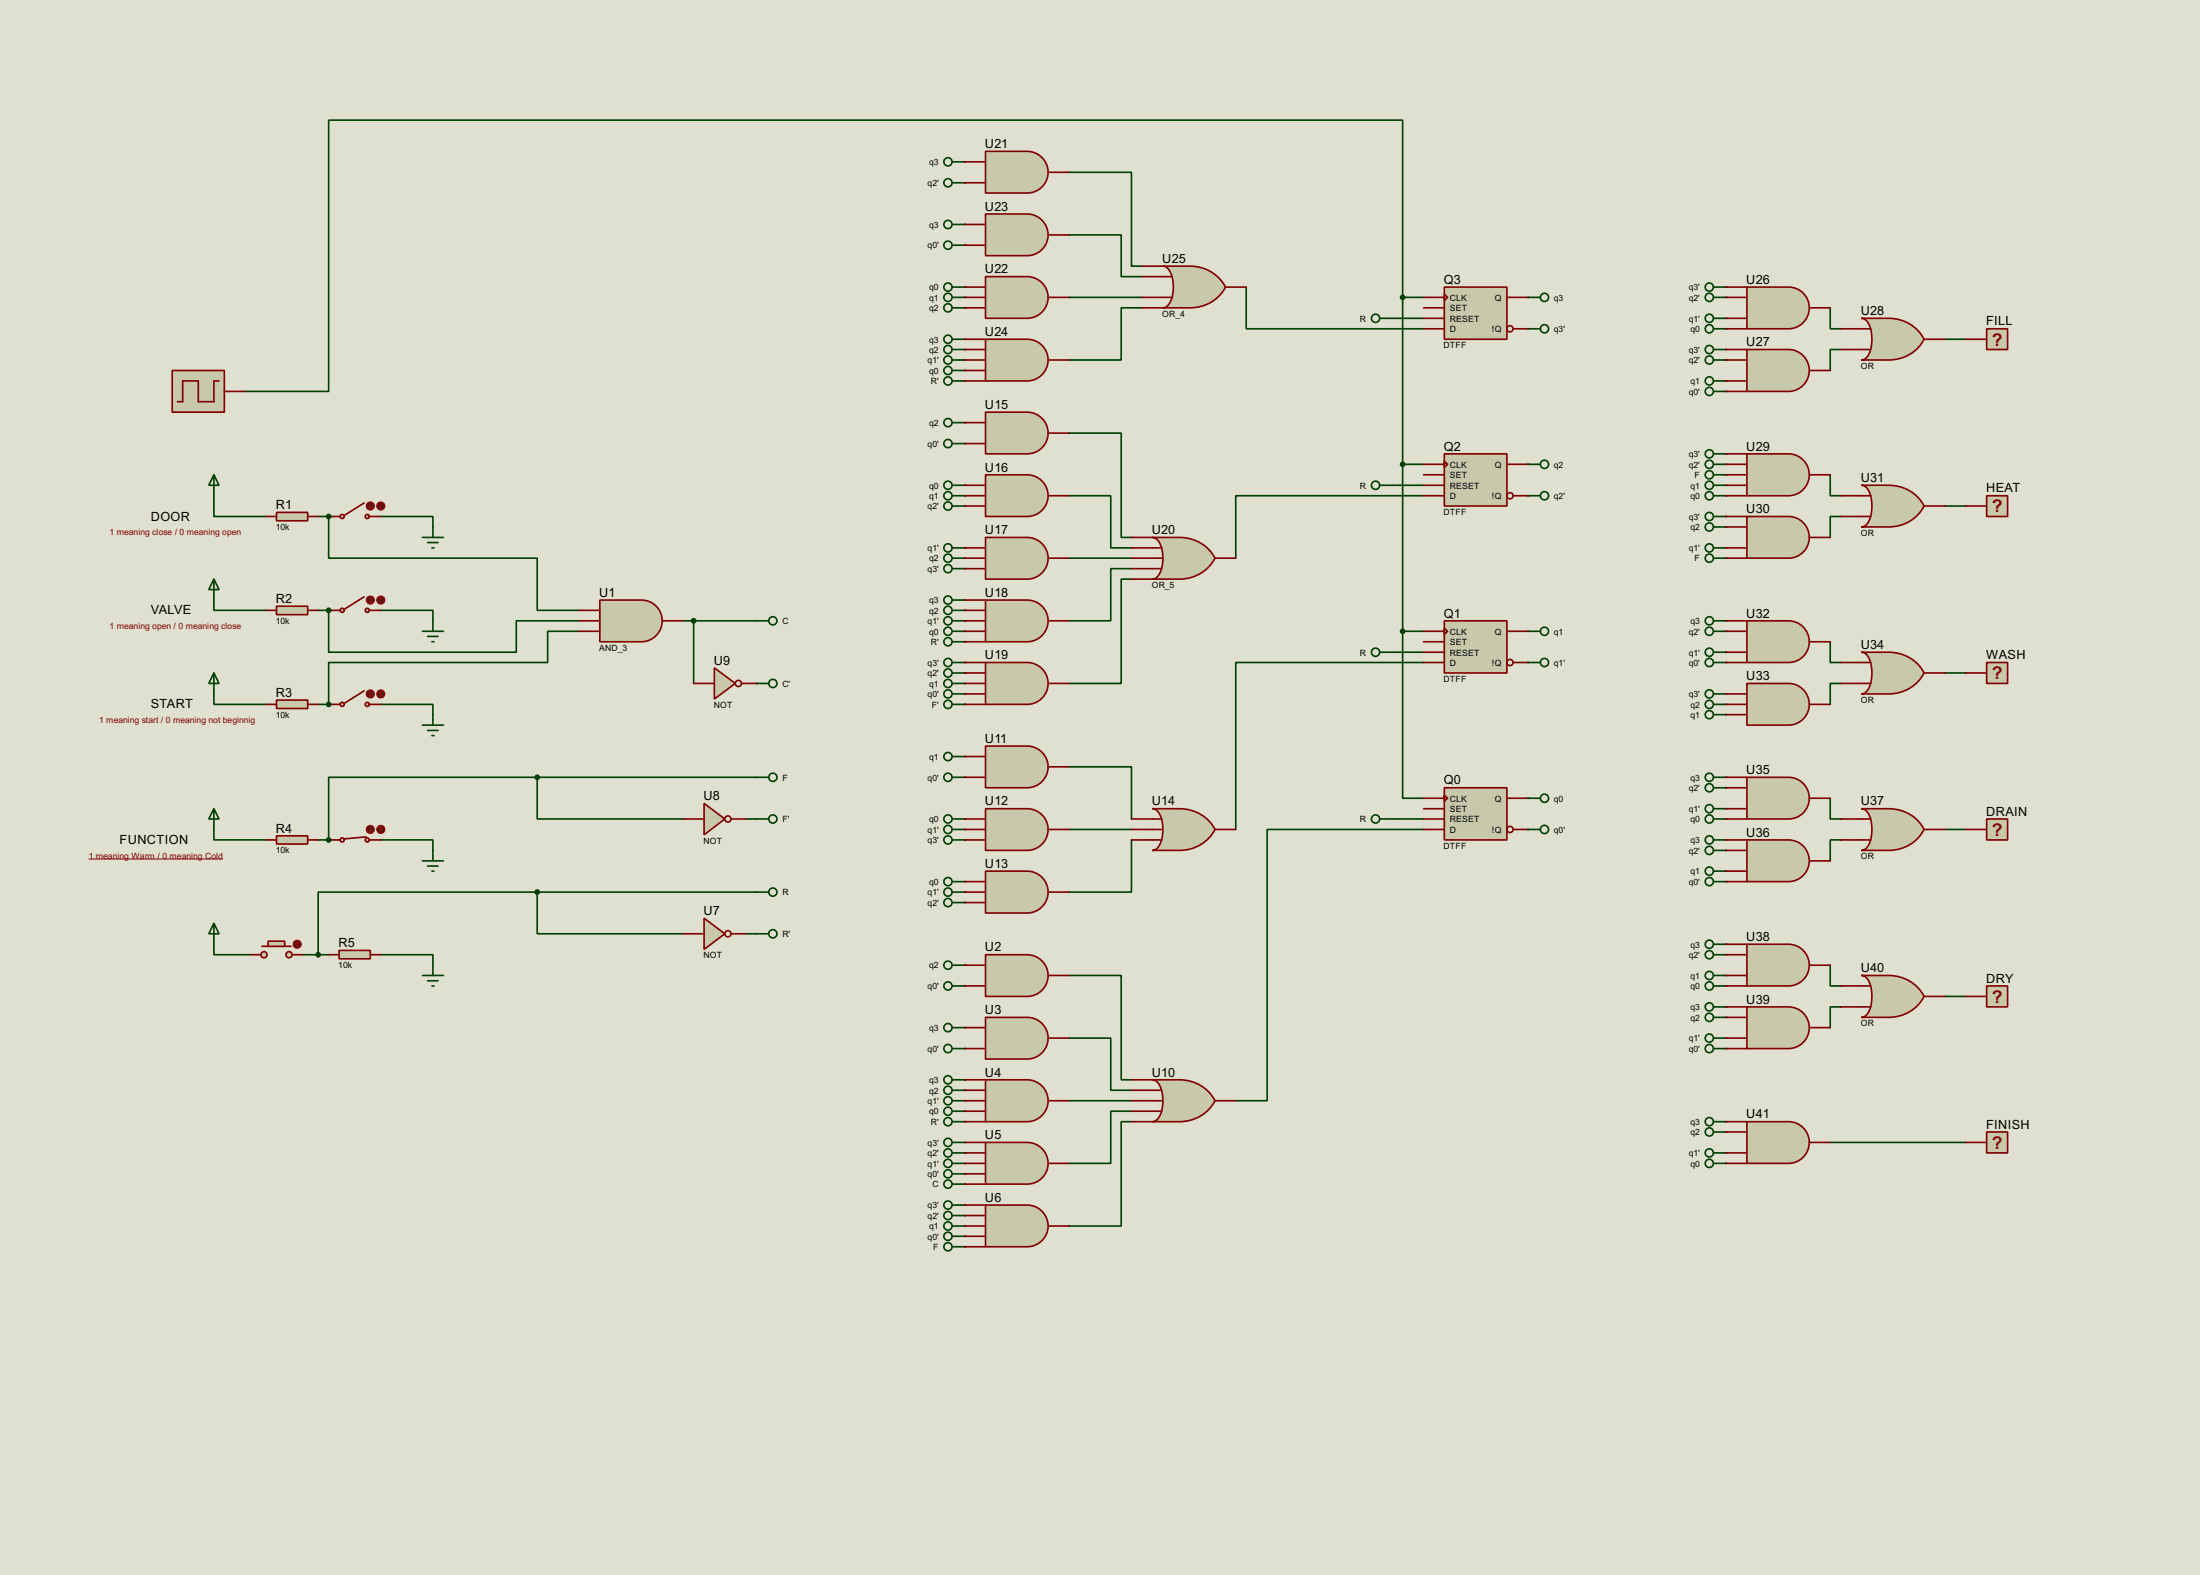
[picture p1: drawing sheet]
<svg xmlns="http://www.w3.org/2000/svg" width="536mm" height="383mm" viewBox="0 0 536 383" stroke-linecap="round" stroke-linejoin="round" font-family="sans-serif">
<path d="M0 0h535.9v383.5h-535.9z" fill="#e0e0d0"/>
<path d="M52.1 120.7v5.1h12.7M92.8 125.8h12.7v2.5M52.1 146.1v2.5h12.7M92.8 148.6h12.7v2.6M52.1 169v2.5h12.7M77.5 171.5h2.6M92.8 171.5h12.7v2.5" fill="none" stroke="#004000" stroke-width=".4"/>
<circle cx="80.1" cy="171.5" r=".2" fill="#004000"/>
<path d="M77.5 148.6h2.6" fill="none" stroke="#004000" stroke-width=".4"/>
<circle cx="80.1" cy="148.6" r=".2" fill="#004000"/>
<path d="M77.5 125.8h2.6" fill="none" stroke="#004000" stroke-width=".4"/>
<circle cx="80.1" cy="125.8" r=".2" fill="#004000"/>
<path d="M80.1 125.8v10.1h50.8v12.7h10.1M80.1 148.6v10.2h45.7v-7.6h15.2M141 153.7h-7.6v7.6h-53.3v10.2M52.1 202v2.5h12.7M77.5 204.5h2.6M92.8 204.5h12.7v2.6" fill="none" stroke="#004000" stroke-width=".4"/>
<g fill="#004000">
<circle cx="80.1" cy="204.5" r=".2"/>
<circle cx="372.2" cy="194.4" r=".2"/>
<circle cx="372.2" cy="202" r=".2"/>
<circle cx="372.2" cy="153.7" r=".2"/>
<circle cx="372.2" cy="161.3" r=".2"/>
<circle cx="372.2" cy="113.1" r=".2"/>
<circle cx="372.2" cy="120.7" r=".2"/>
<circle cx="372.2" cy="72.4" r=".2"/>
<circle cx="372.2" cy="80.1" r=".2"/>
<circle cx="235" cy="235" r=".2"/>
<circle cx="235" cy="240.1" r=".2"/>
<circle cx="235" cy="250.2" r=".2"/>
<circle cx="235" cy="255.3" r=".2"/>
<circle cx="235" cy="278.2" r=".2"/>
<circle cx="235" cy="280.7" r=".2"/>
<circle cx="235" cy="283.3" r=".2"/>
<circle cx="235" cy="285.8" r=".2"/>
<circle cx="235" cy="288.3" r=".2"/>
<circle cx="235" cy="262.9" r=".2"/>
<circle cx="235" cy="265.5" r=".2"/>
<circle cx="235" cy="268" r=".2"/>
<circle cx="235" cy="270.6" r=".2"/>
<circle cx="235" cy="273.1" r=".2"/>
</g>
<path d="M166.4 151.2h17.8M130.9 189.3h-50.8v15.2M130.9 189.3v10.1h35.5M130.9 189.3h53.3M184.2 217.2h-53.3v10.2h35.5M181.7 227.4h2.5" fill="none" stroke="#004000" stroke-width=".4"/>
<circle cx="184.2" cy="166.4" r=".2" fill="#004000"/>
<path d="M169 151.2v15.2M181.7 199.4h2.5" fill="none" stroke="#004000" stroke-width=".4"/>
<g fill="#004000">
<circle cx="235" cy="293.4" r=".2"/>
<circle cx="235" cy="296" r=".2"/>
<circle cx="235" cy="298.5" r=".2"/>
<circle cx="235" cy="301" r=".2"/>
<circle cx="235" cy="303.6" r=".2"/>
</g>
<path d="M346.8 202h-38.1v66h-7.7M260.4 237.5h12.7v25.4h2.5M260.4 252.8h10.2v12.7h5M260.4 268h15.2M275.6 270.6h-5v12.7h-10.2M275.6 273.1h-2.5v25.4h-12.7" fill="none" stroke="#004000" stroke-width=".4"/>
<g fill="#004000">
<circle cx="235" cy="184.2" r=".2"/>
<circle cx="235" cy="189.3" r=".2"/>
<circle cx="235" cy="199.4" r=".2"/>
<circle cx="235" cy="202" r=".2"/>
<circle cx="235" cy="204.5" r=".2"/>
<circle cx="235" cy="214.7" r=".2"/>
<circle cx="235" cy="217.2" r=".2"/>
<circle cx="235" cy="219.8" r=".2"/>
</g>
<path d="M346.8 161.3h-45.8v40.7M260.4 186.7h15.2v12.7M260.4 202h15.2M275.6 204.5v12.7h-15.2" fill="none" stroke="#004000" stroke-width=".4"/>
<g fill="#004000">
<circle cx="235" cy="102.9" r=".2"/>
<circle cx="235" cy="108" r=".2"/>
<circle cx="235" cy="118.2" r=".2"/>
<circle cx="235" cy="120.7" r=".2"/>
<circle cx="235" cy="123.2" r=".2"/>
<circle cx="235" cy="133.4" r=".2"/>
<circle cx="235" cy="135.9" r=".2"/>
<circle cx="235" cy="138.5" r=".2"/>
<circle cx="235" cy="146.1" r=".2"/>
<circle cx="235" cy="148.6" r=".2"/>
<circle cx="235" cy="151.2" r=".2"/>
<circle cx="235" cy="153.7" r=".2"/>
<circle cx="235" cy="156.3" r=".2"/>
<circle cx="235" cy="161.3" r=".2"/>
<circle cx="235" cy="163.9" r=".2"/>
<circle cx="235" cy="166.4" r=".2"/>
<circle cx="235" cy="169" r=".2"/>
<circle cx="235" cy="171.5" r=".2"/>
</g>
<path d="M260.4 105.5h12.7v25.4h2.5M260.4 120.7h10.2v12.7h5M260.4 135.9h15.2M275.6 138.5h-5v12.7h-10.2M346.8 120.7h-45.8v15.2M275.6 141h-2.5v25.4h-12.7" fill="none" stroke="#004000" stroke-width=".4"/>
<g fill="#004000">
<circle cx="235" cy="39.4" r=".2"/>
<circle cx="235" cy="44.5" r=".2"/>
<circle cx="235" cy="69.9" r=".2"/>
<circle cx="235" cy="72.4" r=".2"/>
<circle cx="235" cy="75" r=".2"/>
<circle cx="235" cy="82.6" r=".2"/>
<circle cx="235" cy="85.1" r=".2"/>
<circle cx="235" cy="87.7" r=".2"/>
<circle cx="235" cy="90.2" r=".2"/>
<circle cx="235" cy="92.8" r=".2"/>
<circle cx="235" cy="54.7" r=".2"/>
<circle cx="235" cy="59.7" r=".2"/>
</g>
<path d="M260.4 42h15.2v22.8h2.6M260.4 57.2h12.7v10.2h5.1M260.4 72.4h17.8M278.2 75h-5.1v12.7h-12.7M303.6 69.9v10.2h43.2" fill="none" stroke="#004000" stroke-width=".4"/>
<g fill="#004000">
<circle cx="420.4" cy="69.9" r=".2"/>
<circle cx="420.4" cy="72.4" r=".2"/>
<circle cx="420.4" cy="77.5" r=".2"/>
<circle cx="420.4" cy="80.1" r=".2"/>
<circle cx="420.4" cy="85.1" r=".2"/>
<circle cx="420.4" cy="87.7" r=".2"/>
<circle cx="420.4" cy="92.8" r=".2"/>
<circle cx="420.4" cy="95.3" r=".2"/>
</g>
<path d="M445.8 75v5.1h2.6M448.4 85.1h-2.6v5.1M473.8 82.6h5" fill="none" stroke="#004000" stroke-width=".4"/>
<g fill="#004000">
<circle cx="420.4" cy="125.8" r=".2"/>
<circle cx="420.4" cy="128.3" r=".2"/>
<circle cx="420.4" cy="133.4" r=".2"/>
<circle cx="420.4" cy="135.9" r=".2"/>
</g>
<path d="M448.4 125.8h-2.6v5.1M473.8 123.2h5" fill="none" stroke="#004000" stroke-width=".4"/>
<g fill="#004000">
<circle cx="420.4" cy="110.5" r=".2"/>
<circle cx="420.4" cy="113.1" r=".2"/>
</g>
<path d="M445.8 115.6v5.1h2.6" fill="none" stroke="#004000" stroke-width=".4"/>
<g fill="#004000">
<circle cx="420.4" cy="115.6" r=".2"/>
<circle cx="420.4" cy="118.2" r=".2"/>
<circle cx="420.4" cy="120.7" r=".2"/>
<circle cx="420.4" cy="151.2" r=".2"/>
<circle cx="420.4" cy="153.7" r=".2"/>
<circle cx="420.4" cy="158.8" r=".2"/>
<circle cx="420.4" cy="161.3" r=".2"/>
</g>
<path d="M445.8 156.3v5h2.6M473.8 163.9h5" fill="none" stroke="#004000" stroke-width=".4"/>
<g fill="#004000">
<circle cx="420.4" cy="169" r=".2"/>
<circle cx="420.4" cy="171.5" r=".2"/>
</g>
<path d="M448.4 166.4h-2.6v5.1" fill="none" stroke="#004000" stroke-width=".4"/>
<g fill="#004000">
<circle cx="420.4" cy="174" r=".2"/>
<circle cx="420.4" cy="189.3" r=".2"/>
<circle cx="420.4" cy="191.8" r=".2"/>
<circle cx="420.4" cy="196.9" r=".2"/>
<circle cx="420.4" cy="199.4" r=".2"/>
<circle cx="420.4" cy="204.5" r=".2"/>
<circle cx="420.4" cy="207.1" r=".2"/>
<circle cx="420.4" cy="212.1" r=".2"/>
<circle cx="420.4" cy="214.7" r=".2"/>
</g>
<path d="M445.8 194.4v5h2.6M448.4 204.5h-2.6v5.1M473.8 202h5" fill="none" stroke="#004000" stroke-width=".4"/>
<g fill="#004000">
<circle cx="420.4" cy="229.9" r=".2"/>
<circle cx="420.4" cy="232.5" r=".2"/>
<circle cx="420.4" cy="237.5" r=".2"/>
<circle cx="420.4" cy="240.1" r=".2"/>
<circle cx="420.4" cy="245.2" r=".2"/>
<circle cx="420.4" cy="247.7" r=".2"/>
<circle cx="420.4" cy="252.8" r=".2"/>
<circle cx="420.4" cy="255.3" r=".2"/>
</g>
<path d="M445.8 235v5.1h2.6M448.4 245.2h-2.6v5M473.8 242.6h5" fill="none" stroke="#004000" stroke-width=".4"/>
<g fill="#004000">
<circle cx="420.4" cy="273.1" r=".2"/>
<circle cx="420.4" cy="275.6" r=".2"/>
<circle cx="420.4" cy="280.7" r=".2"/>
</g>
<path d="M445.8 278.2h33" fill="none" stroke="#004000" stroke-width=".4"/>
<circle cx="420.4" cy="283.3" r=".2" fill="#004000"/>
<g fill="none" stroke="#004000" stroke-width=".4">
<path d="M339.1 77.5h7.7M341.7 72.4v-43.1h-261.6v66h-20.4M341.7 72.4h5.1M341.7 72.4v81.3M52.1 115.6l1.3 2.6h-2.5zM52.1 115.6v5.1M339.1 118.2h7.7M341.7 113.1h5.1M102.9 130.9h5.1M104.2 132.1h2.5M105.2 133.4h.5M105.5 128.3v2.6"/>
<path d="M52.1 141l1.3 2.6h-2.5zM52.1 141v5.1M102.9 153.7h5.1M104.2 155h2.5M105.2 156.3h.5M105.5 151.2v2.5M339.1 158.8h7.7M341.7 153.7v40.7h5.1M341.7 153.7h5.1M52.1 163.9l1.3 2.5h-2.5zM52.1 163.9v5.1M102.9 176.6h5.1"/>
<path d="M104.2 177.9h2.5M105.2 179.1h.5M105.5 174v2.6M339.1 199.4h7.7M130.9 217.2h-53.4v15.3M52.1 229.9v2.6h8.9M73.7 232.5h6.4M92.8 232.5h12.7v2.5"/>
</g>
<path d="M67.4 124.8h7.6v2h-7.6z" fill="#c8c8aa" stroke="#800000" stroke-width=".4"/>
<path d="M64.8 125.8h2.6M75 125.8h2.5" fill="none" stroke="#800000" stroke-width=".4"/>
<g fill="#c8c8aa" stroke="#800000" stroke-width=".4">
<circle cx="89.4" cy="125.8" r=".5"/>
<circle cx="83.3" cy="125.8" r=".5"/>
</g>
<path d="M80.1 125.8h2.8M88.7 122.5l-4.8 3M90 125.8h2.8" fill="none" stroke="#800000" stroke-width=".4"/>
<circle cx="90.2" cy="123.2" r="1" fill="#400000" stroke="#f00" stroke-width=".24"/>
<path d="M90 123.5l.2 .3M90.2 122.7v1.1M90.5 123.5l-.3 .3" fill="none" stroke="#f00" stroke-width=".24"/>
<circle cx="92.7" cy="123.2" r="1" fill="#400000" stroke="#f00" stroke-width=".24"/>
<path d="M92.8 122.7l-.3 .3M92.8 122.7l.2 .3M92.8 122.7v1.1" fill="none" stroke="#f00" stroke-width=".24"/>
<path d="M67.4 147.6h7.6v2.1h-7.6z" fill="#c8c8aa" stroke="#800000" stroke-width=".4"/>
<path d="M64.8 148.6h2.6M75 148.6h2.5" fill="none" stroke="#800000" stroke-width=".4"/>
<g fill="#c8c8aa" stroke="#800000" stroke-width=".4">
<circle cx="89.4" cy="148.6" r=".5"/>
<circle cx="83.3" cy="148.6" r=".5"/>
</g>
<path d="M80.1 148.6h2.8M88.7 145.3l-4.8 3.1M90 148.6h2.8" fill="none" stroke="#800000" stroke-width=".4"/>
<circle cx="90.2" cy="146.1" r="1" fill="#400000" stroke="#f00" stroke-width=".24"/>
<path d="M90 146.4l.2 .2M90.2 145.6v1M90.5 146.4l-.3 .2" fill="none" stroke="#f00" stroke-width=".24"/>
<circle cx="92.7" cy="146.1" r="1" fill="#400000" stroke="#f00" stroke-width=".24"/>
<path d="M92.8 145.6l-.3 .3M92.8 145.6l.2 .3M92.8 145.6v1" fill="none" stroke="#f00" stroke-width=".24"/>
<path d="M67.4 170.5h7.6v2h-7.6z" fill="#c8c8aa" stroke="#800000" stroke-width=".4"/>
<path d="M64.8 171.5h2.6M75 171.5h2.5" fill="none" stroke="#800000" stroke-width=".4"/>
<g fill="#c8c8aa" stroke="#800000" stroke-width=".4">
<circle cx="89.4" cy="171.5" r=".5"/>
<circle cx="83.3" cy="171.5" r=".5"/>
</g>
<path d="M80.1 171.5h2.8M88.7 168.2l-4.8 3.1M90 171.5h2.8" fill="none" stroke="#800000" stroke-width=".4"/>
<circle cx="90.2" cy="169" r="1" fill="#400000" stroke="#f00" stroke-width=".24"/>
<path d="M90 169.2l.2 .3M90.2 168.5v1M90.5 169.2l-.3 .3" fill="none" stroke="#f00" stroke-width=".24"/>
<circle cx="92.7" cy="169" r="1" fill="#400000" stroke="#f00" stroke-width=".24"/>
<path d="M92.8 168.5l-.3 .2M92.8 168.5l.2 .2M92.8 168.5v1" fill="none" stroke="#f00" stroke-width=".24"/>
<g fill="#004000" stroke="#004000" stroke-width=".4">
<circle cx="80" cy="171.5" r=".5"/>
<circle cx="80" cy="148.6" r=".5"/>
<circle cx="80" cy="125.8" r=".5"/>
</g>
<path d="M146.1 146.1h10.2a5.1 5.1 0 0 1 5 5.1 5.1 5.1 0 0 1-5 5.1h-10.2z" fill-rule="evenodd" fill="#c8c8aa" stroke="#800000" stroke-width=".4"/>
<path d="M141 148.6h5.1M141 151.2h5.1M141 153.7h5.1M161.3 151.2h5.1" fill="none" stroke="#800000" stroke-width=".4"/>
<g fill="none" stroke="#004000" stroke-width=".4">
<path d="M184.2 151.2h3.1M52.1 196.9l1.3 2.5h-2.5zM52.1 196.9v5.1M102.9 209.6h5.1M104.2 210.9h2.5M105.2 212.1h.5M105.5 207.1v2.5"/>
<circle cx="188.2" cy="151.2" r="1"/>
</g>
<path d="M67.4 203.5h7.6v2h-7.6z" fill="#c8c8aa" stroke="#800000" stroke-width=".4"/>
<path d="M64.8 204.5h2.6M75 204.5h2.5" fill="none" stroke="#800000" stroke-width=".4"/>
<g fill="#c8c8aa" stroke="#800000" stroke-width=".4">
<circle cx="89.4" cy="204.5" r=".5"/>
<circle cx="83.3" cy="204.5" r=".5"/>
</g>
<path d="M80.1 204.5h2.8M89.2 203.8l-5.3 .5M90 204.5h2.8" fill="none" stroke="#800000" stroke-width=".4"/>
<circle cx="90.2" cy="202" r="1" fill="#400000" stroke="#f00" stroke-width=".24"/>
<path d="M90 202.2l.2 .3M90.2 201.5v1M90.5 202.2l-.3 .3" fill="none" stroke="#f00" stroke-width=".24"/>
<circle cx="92.7" cy="202" r="1" fill="#400000" stroke="#f00" stroke-width=".24"/>
<path d="M92.8 201.5l-.3 .2M92.8 201.5l.2 .2M92.8 201.5v1" fill="none" stroke="#f00" stroke-width=".24"/>
<circle cx="80" cy="204.5" r=".5" fill="#004000" stroke="#004000" stroke-width=".4"/>
<path d="M21.6 209.2h32.7" fill="none" stroke="#800000" stroke-width=".24"/>
<g fill="none" stroke="#004000" stroke-width=".4">
<path d="M184.2 189.3h3.1M184.2 217.2h3.1M52.1 224.8l1.3 2.6h-2.5zM52.1 224.8v5.1M102.9 237.5h5.1M104.2 238.8h2.5M105.5 235v2.5M105.2 240.1h.5"/>
<circle cx="188.2" cy="189.3" r="1"/>
<circle cx="188.2" cy="217.2" r="1"/>
</g>
<path d="M351.8 191.8h15.3v12.7h-15.3z" fill="#c8c8aa" stroke="#800000" stroke-width=".4"/>
<g fill="none" stroke="#800000" stroke-width=".4">
<path d="M346.8 194.4h5M346.8 199.4h5M346.8 196.9h5M351.8 193.6l.8 .8-.8 .7zM367.1 194.4h5.1M346.8 202h5M368.6 202h3.6"/>
<circle cx="367.8" cy="202" r=".75"/>
</g>
<g fill="none" stroke="#004000" stroke-width=".4">
<path d="M372.2 153.7h3M372.2 161.3h3M372.2 194.4h3M372.2 202h3"/>
<circle cx="376.2" cy="153.7" r="1"/>
<circle cx="376.2" cy="161.3" r="1"/>
<circle cx="376.2" cy="194.4" r="1"/>
<circle cx="376.2" cy="202" r="1"/>
</g>
<path d="M351.8 151.2h15.3v12.7h-15.3z" fill="#c8c8aa" stroke="#800000" stroke-width=".4"/>
<g fill="none" stroke="#800000" stroke-width=".4">
<path d="M346.8 153.7h5M346.8 158.8h5M346.8 156.3h5M351.8 153l.8 .7-.8 .8zM367.1 153.7h5.1M346.8 161.3h5M368.6 161.3h3.6"/>
<circle cx="367.8" cy="161.3" r=".75"/>
</g>
<g fill="none" stroke="#004000" stroke-width=".4">
<path d="M372.2 113.1h3M372.2 120.7h3"/>
<circle cx="376.2" cy="113.1" r="1"/>
<circle cx="376.2" cy="120.7" r="1"/>
</g>
<path d="M351.8 110.5h15.3v12.7h-15.3z" fill="#c8c8aa" stroke="#800000" stroke-width=".4"/>
<g fill="none" stroke="#800000" stroke-width=".4">
<path d="M346.8 113.1h5M346.8 118.2h5M346.8 115.6h5M351.8 112.3l.8 .8-.8 .7zM367.1 113.1h5.1M346.8 120.7h5M368.6 120.7h3.6"/>
<circle cx="367.8" cy="120.7" r=".75"/>
</g>
<g fill="none" stroke="#004000" stroke-width=".4">
<path d="M372.2 72.4h3M372.2 80.1h3"/>
<circle cx="376.2" cy="72.4" r="1"/>
<circle cx="376.2" cy="80.1" r="1"/>
</g>
<path d="M351.8 69.9h15.3v12.7h-15.3z" fill="#c8c8aa" stroke="#800000" stroke-width=".4"/>
<g fill="none" stroke="#800000" stroke-width=".4">
<path d="M346.8 72.4h5M346.8 77.5h5M346.8 75h5M351.8 71.7l.8 .7-.8 .8zM367.1 72.4h5.1M346.8 80.1h5M368.6 80.1h3.6"/>
<circle cx="367.8" cy="80.1" r=".75"/>
</g>
<g fill="none" stroke="#004000" stroke-width=".4">
<path d="M232 235h3M232 240.1h3"/>
<circle cx="230.9" cy="235" r="1"/>
<circle cx="230.9" cy="240.1" r="1"/>
</g>
<path d="M240.1 232.5h10.1a5.1 5.1 0 0 1 5.1 5 5.1 5.1 0 0 1-5.1 5.1h-10.1z" fill-rule="evenodd" fill="#c8c8aa" stroke="#800000" stroke-width=".4"/>
<path d="M235 235h5.1M255.3 237.5h5.1M235 240.1h5.1" fill="none" stroke="#800000" stroke-width=".4"/>
<g fill="none" stroke="#004000" stroke-width=".4">
<path d="M232 250.2h3M232 255.3h3"/>
<circle cx="230.9" cy="250.2" r="1"/>
<circle cx="230.9" cy="255.3" r="1"/>
</g>
<path d="M240.1 247.7h10.1a5.1 5.1 0 0 1 5.1 5.1 5.1 5.1 0 0 1-5.1 5.1h-10.1z" fill-rule="evenodd" fill="#c8c8aa" stroke="#800000" stroke-width=".4"/>
<path d="M235 250.2h5.1M235 255.3h5.1M255.3 252.8h5.1" fill="none" stroke="#800000" stroke-width=".4"/>
<g fill="none" stroke="#004000" stroke-width=".4">
<path d="M232 265.5h3M232 268h3M232 270.6h3M232 273.1h3M232 278.2h3M232 280.7h3M232 283.3h3M232 285.8h3M232 288.3h3"/>
<circle cx="230.9" cy="278.2" r="1"/>
<circle cx="230.9" cy="268" r="1"/>
<circle cx="230.9" cy="270.6" r="1"/>
<circle cx="230.9" cy="265.5" r="1"/>
<circle cx="230.9" cy="273.1" r="1"/>
<circle cx="230.9" cy="283.3" r="1"/>
<circle cx="230.9" cy="288.3" r="1"/>
<circle cx="230.9" cy="280.7" r="1"/>
<circle cx="230.9" cy="285.8" r="1"/>
</g>
<path d="M240.1 278.2h10.1a5.1 5.1 0 0 1 5.1 5 5.1 5.1 0 0 1-5.1 5.1h-10.1z" fill-rule="evenodd" fill="#c8c8aa" stroke="#800000" stroke-width=".4"/>
<path d="M235 278.2h5.1M235 280.7h5.1M235 283.3h5.1M235 285.8h5.1M235 288.3h5.1M255.3 283.3h5.1" fill="none" stroke="#800000" stroke-width=".4"/>
<g fill="none" stroke="#004000" stroke-width=".4">
<path d="M232 262.9h3"/>
<circle cx="230.9" cy="262.9" r="1"/>
</g>
<path d="M240.1 262.9h10.1a5.1 5.1 0 0 1 5.1 5.1 5.1 5.1 0 0 1-5.1 5.1h-10.1z" fill-rule="evenodd" fill="#c8c8aa" stroke="#800000" stroke-width=".4"/>
<path d="M235 262.9h5.1M235 265.5h5.1M235 268h5.1M235 270.6h5.1M235 273.1h5.1M255.3 268h5.1" fill="none" stroke="#800000" stroke-width=".4"/>
<path d="M171.5 223.6l5.1 3.8-5.1 3.8z" fill="#c8c8aa" stroke="#800000" stroke-width=".4"/>
<g fill="none" stroke="#800000" stroke-width=".4">
<path d="M166.4 227.4h5.1M178.1 227.4h3.6"/>
<circle cx="177.3" cy="227.4" r=".75"/>
</g>
<circle cx="130.8" cy="217.2" r=".5" fill="#004000" stroke="#004000" stroke-width=".4"/>
<g fill="none" stroke="#004000" stroke-width=".4">
<path d="M184.2 227.4h3.1"/>
<circle cx="188.2" cy="227.4" r="1"/>
</g>
<path d="M171.5 195.6l5.1 3.8-5.1 3.9z" fill="#c8c8aa" stroke="#800000" stroke-width=".4"/>
<g fill="none" stroke="#800000" stroke-width=".4">
<path d="M166.4 199.4h5.1M178.1 199.4h3.6"/>
<circle cx="177.3" cy="199.4" r=".75"/>
</g>
<g fill="#004000" stroke="#004000" stroke-width=".4">
<circle cx="130.8" cy="189.3" r=".5"/>
<circle cx="168.9" cy="151.2" r=".5"/>
</g>
<g fill="none" stroke="#004000" stroke-width=".4">
<path d="M184.2 166.4h3.1"/>
<circle cx="188.2" cy="166.4" r="1"/>
</g>
<path d="M174 162.6l5.1 3.8-5.1 3.8z" fill="#c8c8aa" stroke="#800000" stroke-width=".4"/>
<g fill="none" stroke="#800000" stroke-width=".4">
<path d="M169 166.4h5M180.6 166.4h3.6"/>
<circle cx="179.8" cy="166.4" r=".75"/>
</g>
<g fill="none" stroke="#004000" stroke-width=".4">
<path d="M184.2 199.4h3.1M232 293.4h3M232 296h3M232 298.5h3M232 301h3M232 303.6h3"/>
<circle cx="188.2" cy="199.4" r="1"/>
<circle cx="230.9" cy="293.4" r="1"/>
<circle cx="230.9" cy="296" r="1"/>
<circle cx="230.9" cy="298.5" r="1"/>
<circle cx="230.9" cy="303.6" r="1"/>
<circle cx="230.9" cy="301" r="1"/>
</g>
<path d="M240.1 293.4h10.1a5.1 5.1 0 0 1 5.1 5.1 5.1 5.1 0 0 1-5.1 5.1h-10.1z" fill-rule="evenodd" fill="#c8c8aa" stroke="#800000" stroke-width=".4"/>
<path d="M235 293.4h5.1M235 296h5.1M235 298.5h5.1M255.3 298.5h5.1M235 301h5.1M235 303.6h5.1" fill="none" stroke="#800000" stroke-width=".4"/>
<path d="M280.7 262.9h6.6a9.6 9.6 0 0 1 8.7 5.1 9.6 9.6 0 0 1-8.7 5.1h-6.6a3.2 3.2 0 0 0 2.4-3.1 7.7 7.7 0 0 0-1.4-6.7z" fill-rule="evenodd" fill="#c8c8aa" stroke="#800000" stroke-width=".4"/>
<path d="M275.6 265.5h7.4M275.6 270.6h7.4M275.6 268h7.7M275.6 262.9h5.1M275.6 273.1h5.1M296 268h5" fill="none" stroke="#800000" stroke-width=".4"/>
<g fill="none" stroke="#004000" stroke-width=".4">
<path d="M232 184.2h3M232 189.3h3"/>
<circle cx="230.9" cy="184.2" r="1"/>
<circle cx="230.9" cy="189.3" r="1"/>
</g>
<path d="M240.1 181.7h10.1a5.1 5.1 0 0 1 5.1 5 5.1 5.1 0 0 1-5.1 5.1h-10.1z" fill-rule="evenodd" fill="#c8c8aa" stroke="#800000" stroke-width=".4"/>
<path d="M235 184.2h5.1M235 189.3h5.1M255.3 186.7h5.1" fill="none" stroke="#800000" stroke-width=".4"/>
<g fill="none" stroke="#004000" stroke-width=".4">
<path d="M232 199.4h3M232 202h3M232 204.5h3"/>
<circle cx="230.9" cy="199.4" r="1"/>
<circle cx="230.9" cy="204.5" r="1"/>
<circle cx="230.9" cy="202" r="1"/>
</g>
<path d="M240.1 196.9h10.1a5.1 5.1 0 0 1 5.1 5.1 5.1 5.1 0 0 1-5.1 5.1h-10.1z" fill-rule="evenodd" fill="#c8c8aa" stroke="#800000" stroke-width=".4"/>
<path d="M235 199.4h5.1M235 202h5.1M235 204.5h5.1M255.3 202h5.1" fill="none" stroke="#800000" stroke-width=".4"/>
<g fill="none" stroke="#004000" stroke-width=".4">
<path d="M232 214.7h3M232 217.2h3M232 219.8h3"/>
<circle cx="230.9" cy="214.7" r="1"/>
<circle cx="230.9" cy="217.2" r="1"/>
<circle cx="230.9" cy="219.8" r="1"/>
</g>
<path d="M240.1 212.1h10.1a5.1 5.1 0 0 1 5.1 5.1 5.1 5.1 0 0 1-5.1 5.1h-10.1z" fill-rule="evenodd" fill="#c8c8aa" stroke="#800000" stroke-width=".4"/>
<path d="M235 214.7h5.1M235 217.2h5.1M235 219.8h5.1M255.3 217.2h5.1" fill="none" stroke="#800000" stroke-width=".4"/>
<path d="M280.7 196.9h6.6a9.6 9.6 0 0 1 8.7 5.1 9.6 9.6 0 0 1-8.7 5.1h-6.6a3.2 3.2 0 0 0 2.4-3.2 7.6 7.6 0 0 0-1.4-6.6z" fill-rule="evenodd" fill="#c8c8aa" stroke="#800000" stroke-width=".4"/>
<path d="M275.6 199.4h7.4M275.6 202h7.4M275.6 204.5h7.4M296 202h5" fill="none" stroke="#800000" stroke-width=".4"/>
<g fill="none" stroke="#004000" stroke-width=".4">
<path d="M232 102.9h3M232 108h3"/>
<circle cx="230.9" cy="102.9" r="1"/>
<circle cx="230.9" cy="108" r="1"/>
</g>
<path d="M240.1 100.4h10.1a5.1 5.1 0 0 1 5.1 5 5.1 5.1 0 0 1-5.1 5.1h-10.1z" fill-rule="evenodd" fill="#c8c8aa" stroke="#800000" stroke-width=".4"/>
<path d="M235 102.9h5.1M235 108h5.1M255.3 105.5h5.1" fill="none" stroke="#800000" stroke-width=".4"/>
<g fill="none" stroke="#004000" stroke-width=".4">
<path d="M232 118.2h3M232 120.7h3M232 123.2h3"/>
<circle cx="230.9" cy="118.2" r="1"/>
<circle cx="230.9" cy="120.7" r="1"/>
<circle cx="230.9" cy="123.2" r="1"/>
</g>
<path d="M240.1 115.6h10.1a5.1 5.1 0 0 1 5.1 5.1 5.1 5.1 0 0 1-5.1 5.1h-10.1z" fill-rule="evenodd" fill="#c8c8aa" stroke="#800000" stroke-width=".4"/>
<path d="M235 118.2h5.1M235 120.7h5.1M235 123.2h5.1M255.3 120.7h5.1" fill="none" stroke="#800000" stroke-width=".4"/>
<g fill="none" stroke="#004000" stroke-width=".4">
<path d="M232 133.4h3M232 135.9h3M232 138.5h3"/>
<circle cx="230.9" cy="135.9" r="1"/>
<circle cx="230.9" cy="138.5" r="1"/>
<circle cx="230.9" cy="133.4" r="1"/>
</g>
<path d="M240.1 130.9h10.1a5.1 5.1 0 0 1 5.1 5 5.1 5.1 0 0 1-5.1 5.1h-10.1z" fill-rule="evenodd" fill="#c8c8aa" stroke="#800000" stroke-width=".4"/>
<path d="M235 133.4h5.1M235 135.9h5.1M235 138.5h5.1M255.3 135.9h5.1" fill="none" stroke="#800000" stroke-width=".4"/>
<g fill="none" stroke="#004000" stroke-width=".4">
<path d="M232 146.1h3M232 148.6h3M232 151.2h3M232 153.7h3M232 156.3h3"/>
<circle cx="230.9" cy="146.1" r="1"/>
<circle cx="230.9" cy="151.2" r="1"/>
<circle cx="230.9" cy="156.3" r="1"/>
<circle cx="230.9" cy="153.7" r="1"/>
<circle cx="230.9" cy="148.6" r="1"/>
</g>
<path d="M240.1 146.1h10.1a5.1 5.1 0 0 1 5.1 5.1 5.1 5.1 0 0 1-5.1 5.1h-10.1z" fill-rule="evenodd" fill="#c8c8aa" stroke="#800000" stroke-width=".4"/>
<path d="M235 146.1h5.1M235 148.6h5.1M235 151.2h5.1M235 153.7h5.1M235 156.3h5.1M255.3 151.2h5.1" fill="none" stroke="#800000" stroke-width=".4"/>
<g fill="none" stroke="#004000" stroke-width=".4">
<path d="M232 161.3h3M232 163.9h3M232 166.4h3M232 169h3M232 171.5h3"/>
<circle cx="230.9" cy="171.5" r="1"/>
<circle cx="230.9" cy="161.3" r="1"/>
<circle cx="230.9" cy="163.9" r="1"/>
<circle cx="230.9" cy="166.4" r="1"/>
<circle cx="230.9" cy="169" r="1"/>
</g>
<path d="M240.1 161.3h10.1a5.1 5.1 0 0 1 5.1 5.1 5.1 5.1 0 0 1-5.1 5.1h-10.1z" fill-rule="evenodd" fill="#c8c8aa" stroke="#800000" stroke-width=".4"/>
<path d="M235 161.3h5.1M235 163.9h5.1M235 166.4h5.1M235 169h5.1M235 171.5h5.1M255.3 166.4h5.1" fill="none" stroke="#800000" stroke-width=".4"/>
<path d="M280.7 130.9h6.6a9.6 9.6 0 0 1 8.7 5 9.6 9.6 0 0 1-8.7 5.1h-6.6a3.2 3.2 0 0 0 2.4-3.1 7.6 7.6 0 0 0-1.4-6.6z" fill-rule="evenodd" fill="#c8c8aa" stroke="#800000" stroke-width=".4"/>
<path d="M275.6 133.4h7.4M275.6 138.5h7.4M275.6 135.9h7.7M275.6 130.9h5.1M296 135.9h5M275.6 141h5.1" fill="none" stroke="#800000" stroke-width=".4"/>
<g fill="none" stroke="#004000" stroke-width=".4">
<path d="M232 39.4h3M232 44.5h3"/>
<circle cx="230.9" cy="39.4" r="1"/>
<circle cx="230.9" cy="44.5" r="1"/>
</g>
<path d="M240.1 36.9h10.1a5.1 5.1 0 0 1 5.1 5 5.1 5.1 0 0 1-5.1 5.1h-10.1z" fill-rule="evenodd" fill="#c8c8aa" stroke="#800000" stroke-width=".4"/>
<path d="M235 39.4h5.1M235 44.5h5.1M255.3 42h5.1" fill="none" stroke="#800000" stroke-width=".4"/>
<g fill="none" stroke="#004000" stroke-width=".4">
<path d="M232 69.9h3M232 72.4h3M232 75h3"/>
<circle cx="230.9" cy="72.4" r="1"/>
<circle cx="230.9" cy="75" r="1"/>
<circle cx="230.9" cy="69.9" r="1"/>
</g>
<path d="M240.1 67.4h10.1a5.1 5.1 0 0 1 5.1 5 5.1 5.1 0 0 1-5.1 5.1h-10.1z" fill-rule="evenodd" fill="#c8c8aa" stroke="#800000" stroke-width=".4"/>
<path d="M235 69.9h5.1M235 72.4h5.1M235 75h5.1M255.3 72.4h5.1" fill="none" stroke="#800000" stroke-width=".4"/>
<g fill="none" stroke="#004000" stroke-width=".4">
<path d="M232 82.6h3M232 85.1h3M232 87.7h3M232 90.2h3M232 92.8h3"/>
<circle cx="230.9" cy="85.1" r="1"/>
<circle cx="230.9" cy="82.6" r="1"/>
<circle cx="230.9" cy="90.2" r="1"/>
<circle cx="230.9" cy="87.7" r="1"/>
<circle cx="230.9" cy="92.8" r="1"/>
</g>
<path d="M240.1 82.6h10.1a5.1 5.1 0 0 1 5.1 5.1 5.1 5.1 0 0 1-5.1 5.1h-10.1z" fill-rule="evenodd" fill="#c8c8aa" stroke="#800000" stroke-width=".4"/>
<path d="M235 82.6h5.1M235 85.1h5.1M235 87.7h5.1M235 90.2h5.1M235 92.8h5.1M255.3 87.7h5.1" fill="none" stroke="#800000" stroke-width=".4"/>
<g fill="none" stroke="#004000" stroke-width=".4">
<path d="M232 54.7h3M232 59.7h3"/>
<circle cx="230.9" cy="54.7" r="1"/>
<circle cx="230.9" cy="59.7" r="1"/>
</g>
<path d="M240.1 52.1h10.1a5.1 5.1 0 0 1 5.1 5.1 5.1 5.1 0 0 1-5.1 5.1h-10.1z" fill-rule="evenodd" fill="#c8c8aa" stroke="#800000" stroke-width=".4"/>
<path d="M235 54.7h5.1M235 59.7h5.1M255.3 57.2h5.1" fill="none" stroke="#800000" stroke-width=".4"/>
<path d="M283.3 64.8h6.6a9.6 9.6 0 0 1 8.6 5.1 9.6 9.6 0 0 1-8.6 5.1h-6.6a3.2 3.2 0 0 0 2.3-3.2 7.7 7.7 0 0 0-1.3-6.6z" fill-rule="evenodd" fill="#c8c8aa" stroke="#800000" stroke-width=".4"/>
<path d="M278.2 67.4h7.4M278.2 72.4h7.4M278.2 64.8h5.1M278.2 75h5.1M298.5 69.9h5.1" fill="none" stroke="#800000" stroke-width=".4"/>
<g fill="none" stroke="#004000" stroke-width=".4">
<path d="M417.4 69.9h3M417.4 72.4h3M417.4 77.5h3M417.4 80.1h3"/>
<circle cx="416.3" cy="69.9" r="1"/>
<circle cx="416.3" cy="72.4" r="1"/>
<circle cx="416.3" cy="77.5" r="1"/>
<circle cx="416.3" cy="80.1" r="1"/>
</g>
<path d="M425.5 69.9h10.2a5.1 5.1 0 0 1 5 5.1 5.1 5.1 0 0 1-5 5.1h-10.2z" fill-rule="evenodd" fill="#c8c8aa" stroke="#800000" stroke-width=".4"/>
<path d="M420.4 69.9h5.1M420.4 72.4h5.1M420.4 77.5h5.1M440.7 75h5.1M420.4 80.1h5.1" fill="none" stroke="#800000" stroke-width=".4"/>
<g fill="none" stroke="#004000" stroke-width=".4">
<path d="M417.4 85.1h3M417.4 87.7h3M417.4 92.8h3M417.4 95.3h3"/>
<circle cx="416.3" cy="85.1" r="1"/>
<circle cx="416.3" cy="95.3" r="1"/>
<circle cx="416.3" cy="87.7" r="1"/>
<circle cx="416.3" cy="92.8" r="1"/>
</g>
<path d="M425.5 85.1h10.2a5.1 5.1 0 0 1 5 5.1 5.1 5.1 0 0 1-5 5.1h-10.2z" fill-rule="evenodd" fill="#c8c8aa" stroke="#800000" stroke-width=".4"/>
<path d="M420.4 85.1h5.1M420.4 87.7h5.1M420.4 92.8h5.1M420.4 95.3h5.1M440.7 90.2h5.1" fill="none" stroke="#800000" stroke-width=".4"/>
<path d="M453.4 77.5h6.6a9.5 9.5 0 0 1 8.7 5.1 9.5 9.5 0 0 1-8.7 5.1h-6.6a3.2 3.2 0 0 0 2.4-3.2 7.8 7.8 0 0 0-1.3-6.6z" fill-rule="evenodd" fill="#c8c8aa" stroke="#800000" stroke-width=".4"/>
<path d="M448.4 80.1h7.3M448.4 85.1h7.3M468.7 82.6h5.1" fill="none" stroke="#800000" stroke-width=".4"/>
<path d="M483.9 80.1h5.1v5h-5.1z" fill-rule="evenodd" fill="#c8c8aa" stroke="#800000" stroke-width=".4"/>
<path d="M478.8 82.6h5.1" fill="none" stroke="#800000" stroke-width=".4"/>
<g fill="none" stroke="#004000" stroke-width=".4">
<path d="M417.4 125.8h3M417.4 128.3h3M417.4 133.4h3M417.4 135.9h3"/>
<circle cx="416.3" cy="135.9" r="1"/>
<circle cx="416.3" cy="125.8" r="1"/>
<circle cx="416.3" cy="128.3" r="1"/>
<circle cx="416.3" cy="133.4" r="1"/>
</g>
<path d="M425.5 125.8h10.2a5.1 5.1 0 0 1 5 5 5.1 5.1 0 0 1-5 5.1h-10.2z" fill-rule="evenodd" fill="#c8c8aa" stroke="#800000" stroke-width=".4"/>
<path d="M420.4 125.8h5.1M420.4 128.3h5.1M420.4 133.4h5.1M420.4 135.9h5.1M440.7 130.9h5.1" fill="none" stroke="#800000" stroke-width=".4"/>
<path d="M453.4 118.2h6.6a9.5 9.5 0 0 1 8.7 5 9.5 9.5 0 0 1-8.7 5.1h-6.6a3.2 3.2 0 0 0 2.4-3.1 7.7 7.7 0 0 0-1.3-6.6z" fill-rule="evenodd" fill="#c8c8aa" stroke="#800000" stroke-width=".4"/>
<path d="M448.4 120.7h7.3M448.4 125.8h7.3M468.7 123.2h5.1" fill="none" stroke="#800000" stroke-width=".4"/>
<path d="M483.9 120.7h5.1v5.1h-5.1z" fill-rule="evenodd" fill="#c8c8aa" stroke="#800000" stroke-width=".4"/>
<path d="M478.8 123.2h5.1" fill="none" stroke="#800000" stroke-width=".4"/>
<g fill="none" stroke="#004000" stroke-width=".4">
<path d="M417.4 110.5h3M417.4 113.1h3M417.4 118.2h3M417.4 115.6h3M417.4 120.7h3"/>
<circle cx="416.3" cy="118.2" r="1"/>
<circle cx="416.3" cy="110.5" r="1"/>
<circle cx="416.3" cy="115.6" r="1"/>
<circle cx="416.3" cy="113.1" r="1"/>
<circle cx="416.3" cy="120.7" r="1"/>
</g>
<path d="M425.5 110.5h10.2a5.1 5.1 0 0 1 5 5.1 5.1 5.1 0 0 1-5 5.1h-10.2z" fill-rule="evenodd" fill="#c8c8aa" stroke="#800000" stroke-width=".4"/>
<path d="M420.4 110.5h5.1M420.4 113.1h5.1M420.4 115.6h5.1M420.4 118.2h5.1M440.7 115.6h5.1M420.4 120.7h5.1" fill="none" stroke="#800000" stroke-width=".4"/>
<g fill="none" stroke="#004000" stroke-width=".4">
<path d="M417.4 151.2h3M417.4 153.7h3M417.4 158.8h3M417.4 161.3h3"/>
<circle cx="416.3" cy="158.8" r="1"/>
<circle cx="416.3" cy="153.7" r="1"/>
<circle cx="416.3" cy="151.2" r="1"/>
<circle cx="416.3" cy="161.3" r="1"/>
</g>
<path d="M425.5 151.2h10.2a5.1 5.1 0 0 1 5 5 5.1 5.1 0 0 1-5 5.1h-10.2z" fill-rule="evenodd" fill="#c8c8aa" stroke="#800000" stroke-width=".4"/>
<path d="M420.4 151.2h5.1M420.4 153.7h5.1M420.4 158.8h5.1M440.7 156.3h5.1M420.4 161.3h5.1" fill="none" stroke="#800000" stroke-width=".4"/>
<path d="M453.4 158.8h6.6a9.5 9.5 0 0 1 8.7 5.1 9.5 9.5 0 0 1-8.7 5.1h-6.6a3.2 3.2 0 0 0 2.4-3.2 7.7 7.7 0 0 0-1.3-6.6z" fill-rule="evenodd" fill="#c8c8aa" stroke="#800000" stroke-width=".4"/>
<path d="M448.4 161.3h7.3M448.4 166.4h7.3M468.7 163.9h5.1" fill="none" stroke="#800000" stroke-width=".4"/>
<path d="M483.9 161.3h5.1v5.1h-5.1z" fill-rule="evenodd" fill="#c8c8aa" stroke="#800000" stroke-width=".4"/>
<path d="M478.8 163.9h5.1" fill="none" stroke="#800000" stroke-width=".4"/>
<g fill="none" stroke="#004000" stroke-width=".4">
<path d="M417.4 169h3M417.4 174h3M417.4 171.5h3"/>
<circle cx="416.3" cy="171.5" r="1"/>
<circle cx="416.3" cy="174" r="1"/>
<circle cx="416.3" cy="169" r="1"/>
</g>
<path d="M425.5 166.4h10.2a5.1 5.1 0 0 1 5 5.1 5.1 5.1 0 0 1-5 5.1h-10.2z" fill-rule="evenodd" fill="#c8c8aa" stroke="#800000" stroke-width=".4"/>
<path d="M420.4 169h5.1M420.4 171.5h5.1M420.4 174h5.1M440.7 171.5h5.1" fill="none" stroke="#800000" stroke-width=".4"/>
<g fill="none" stroke="#004000" stroke-width=".4">
<path d="M417.4 189.3h3M417.4 191.8h3M417.4 196.9h3M417.4 199.4h3"/>
<circle cx="416.3" cy="189.3" r="1"/>
<circle cx="416.3" cy="191.8" r="1"/>
<circle cx="416.3" cy="199.4" r="1"/>
<circle cx="416.3" cy="196.9" r="1"/>
</g>
<path d="M425.5 189.3h10.2a5.1 5.1 0 0 1 5 5 5.1 5.1 0 0 1-5 5.1h-10.2z" fill-rule="evenodd" fill="#c8c8aa" stroke="#800000" stroke-width=".4"/>
<path d="M420.4 189.3h5.1M420.4 191.8h5.1M420.4 196.9h5.1M420.4 199.4h5.1M440.7 194.4h5.1" fill="none" stroke="#800000" stroke-width=".4"/>
<g fill="none" stroke="#004000" stroke-width=".4">
<path d="M417.4 204.5h3M417.4 207.1h3M417.4 212.1h3M417.4 214.7h3"/>
<circle cx="416.3" cy="214.7" r="1"/>
<circle cx="416.3" cy="212.1" r="1"/>
<circle cx="416.3" cy="207.1" r="1"/>
<circle cx="416.3" cy="204.5" r="1"/>
</g>
<path d="M425.5 204.5h10.2a5.1 5.1 0 0 1 5 5.1 5.1 5.1 0 0 1-5 5.1h-10.2z" fill-rule="evenodd" fill="#c8c8aa" stroke="#800000" stroke-width=".4"/>
<path d="M420.4 204.5h5.1M420.4 207.1h5.1M420.4 212.1h5.1M420.4 214.7h5.1M440.7 209.6h5.1" fill="none" stroke="#800000" stroke-width=".4"/>
<path d="M453.4 196.9h6.6a9.5 9.5 0 0 1 8.7 5.1 9.5 9.5 0 0 1-8.7 5.1h-6.6a3.2 3.2 0 0 0 2.4-3.2 7.7 7.7 0 0 0-1.3-6.6z" fill-rule="evenodd" fill="#c8c8aa" stroke="#800000" stroke-width=".4"/>
<path d="M448.4 199.4h7.3M448.4 204.5h7.3M468.7 202h5.1" fill="none" stroke="#800000" stroke-width=".4"/>
<path d="M483.9 199.4h5.1v5.1h-5.1z" fill-rule="evenodd" fill="#c8c8aa" stroke="#800000" stroke-width=".4"/>
<path d="M478.8 202h5.1" fill="none" stroke="#800000" stroke-width=".4"/>
<g fill="none" stroke="#004000" stroke-width=".4">
<path d="M417.4 229.9h3M417.4 232.5h3M417.4 237.5h3M417.4 240.1h3"/>
<circle cx="416.3" cy="229.9" r="1"/>
<circle cx="416.3" cy="232.5" r="1"/>
<circle cx="416.3" cy="237.5" r="1"/>
<circle cx="416.3" cy="240.1" r="1"/>
</g>
<path d="M425.5 229.9h10.2a5.1 5.1 0 0 1 5 5.1 5.1 5.1 0 0 1-5 5.1h-10.2z" fill-rule="evenodd" fill="#c8c8aa" stroke="#800000" stroke-width=".4"/>
<path d="M420.4 229.9h5.1M420.4 232.5h5.1M420.4 237.5h5.1M440.7 235h5.1M420.4 240.1h5.1" fill="none" stroke="#800000" stroke-width=".4"/>
<g fill="none" stroke="#004000" stroke-width=".4">
<path d="M417.4 245.2h3M417.4 247.7h3M417.4 252.8h3M417.4 255.3h3"/>
<circle cx="416.3" cy="245.2" r="1"/>
<circle cx="416.3" cy="255.3" r="1"/>
<circle cx="416.3" cy="252.8" r="1"/>
<circle cx="416.3" cy="247.7" r="1"/>
</g>
<path d="M425.5 245.2h10.2a5.1 5.1 0 0 1 5 5 5.1 5.1 0 0 1-5 5.1h-10.2z" fill-rule="evenodd" fill="#c8c8aa" stroke="#800000" stroke-width=".4"/>
<path d="M420.4 245.2h5.1M420.4 247.7h5.1M420.4 252.8h5.1M420.4 255.3h5.1M440.7 250.2h5.1" fill="none" stroke="#800000" stroke-width=".4"/>
<path d="M453.4 237.5h6.6a9.5 9.5 0 0 1 8.7 5.1 9.5 9.5 0 0 1-8.7 5.1h-6.6a3.2 3.2 0 0 0 2.4-3.1 7.8 7.8 0 0 0-1.3-6.7z" fill-rule="evenodd" fill="#c8c8aa" stroke="#800000" stroke-width=".4"/>
<path d="M448.4 240.1h7.3M448.4 245.2h7.3M468.7 242.6h5.1" fill="none" stroke="#800000" stroke-width=".4"/>
<path d="M483.9 240.1h5.1v5.1h-5.1z" fill-rule="evenodd" fill="#c8c8aa" stroke="#800000" stroke-width=".4"/>
<path d="M478.8 242.6h5.1" fill="none" stroke="#800000" stroke-width=".4"/>
<path d="M483.9 275.6h5.1v5.1h-5.1z" fill-rule="evenodd" fill="#c8c8aa" stroke="#800000" stroke-width=".4"/>
<path d="M478.8 278.2h5.1" fill="none" stroke="#800000" stroke-width=".4"/>
<g fill="none" stroke="#004000" stroke-width=".4">
<path d="M417.4 273.1h3M417.4 275.6h3M417.4 280.7h3M417.4 283.3h3"/>
<circle cx="416.3" cy="275.6" r="1"/>
<circle cx="416.3" cy="273.1" r="1"/>
<circle cx="416.3" cy="280.7" r="1"/>
<circle cx="416.3" cy="283.3" r="1"/>
</g>
<path d="M425.5 273.1h10.2a5.1 5.1 0 0 1 5 5.1 5.1 5.1 0 0 1-5 5.1h-10.2z" fill-rule="evenodd" fill="#c8c8aa" stroke="#800000" stroke-width=".4"/>
<path d="M420.4 273.1h5.1M420.4 275.6h5.1M440.7 278.2h5.1M420.4 280.7h5.1M420.4 283.3h5.1" fill="none" stroke="#800000" stroke-width=".4"/>
<path d="M42 90.2h12.7v10.2h-12.7z" fill="#c8c8aa" stroke="#800000" stroke-width=".4"/>
<path d="M53.4 92.8h-1.3v5h-3.8v-5h-3.8v5h-1.3M54.7 95.3h5" fill="none" stroke="#800000" stroke-width=".4"/>
<g fill="#004000" stroke="#004000" stroke-width=".4">
<circle cx="341.6" cy="72.4" r=".5"/>
<circle cx="341.6" cy="153.7" r=".5"/>
<circle cx="341.6" cy="113.1" r=".5"/>
</g>
<g fill="#c8c8aa" stroke="#800000" stroke-width=".4">
<circle cx="70.4" cy="232.5" r=".75"/>
<circle cx="64.3" cy="232.5" r=".75"/>
</g>
<path d="M63.8 230.4h7.1" fill="none" stroke="#800000" stroke-width=".4"/>
<path d="M65.3 229.2h4.1v1.2h-4.1z" fill="#c8c8aa" stroke="#800000" stroke-width=".4"/>
<path d="M61 232.5h2.6M71.2 232.5h2.5" fill="none" stroke="#800000" stroke-width=".4"/>
<circle cx="72.4" cy="229.9" r="1" fill="#400000" stroke="#f00" stroke-width=".24"/>
<path d="M72.2 230.2l.2 .2M72.4 229.4v1M72.4 229.4l-.2 .3M72.4 229.4l.3 .3M72.7 230.2l-.3 .2" fill="none" stroke="#f00" stroke-width=".24"/>
<path d="M82.6 231.4h7.6v2.1h-7.6z" fill="#c8c8aa" stroke="#800000" stroke-width=".4"/>
<path d="M80.1 232.5h2.5M90.2 232.5h2.6" fill="none" stroke="#800000" stroke-width=".4"/>
<circle cx="77.5" cy="232.5" r=".5" fill="#004000" stroke="#004000" stroke-width=".4"/>
<g fill="none" stroke="#004000" stroke-width=".4">
<path d="M336.1 77.5h3M336.1 118.2h3M336.1 158.8h3M336.1 199.4h3"/>
<circle cx="335" cy="77.5" r="1"/>
<circle cx="335" cy="118.2" r="1"/>
<circle cx="335" cy="158.8" r="1"/>
<circle cx="335" cy="199.4" r="1"/>
</g>
<g font-size="4.8" fill="#800000">
<text x="485.2" y="84.2">?</text>
<text x="485.2" y="124.8">?</text>
<text x="485.2" y="165.4">?</text>
<text x="485.2" y="203.5">?</text>
<text x="485.2" y="244.2">?</text>
<text x="485.2" y="279.7">?</text>
</g>
<g font-size="3.5">
<text x="239.9" y="36">U21</text>
<text x="239.9" y="51.3">U23</text>
<text x="283.1" y="64">U25</text>
<text x="239.9" y="66.6">U22</text>
<text x="351.7" y="69.1">Q3</text>
<text x="425.4" y="69.1">U26</text>
<text x="453.3" y="76.7">U28</text>
<text x="239.9" y="81.8">U24</text>
<text x="483.8" y="79.3">FILL</text>
<text x="425.4" y="84.3">U27</text>
<text x="239.9" y="99.5">U15</text>
<text x="351.7" y="109.7">Q2</text>
<text x="425.4" y="109.7">U29</text>
<text x="239.9" y="114.8">U16</text>
<text x="453.3" y="117.4">U31</text>
<text x="483.8" y="119.9">HEAT</text>
<text x="67.2" y="124">R1</text>
<text x="425.4" y="124.9">U30</text>
<text x="36.7" y="126.8">DOOR</text>
<text x="239.9" y="130.1">U17</text>
<text x="280.6" y="130.1">U20</text>
<text x="36.7" y="149.6">VALVE</text>
<text x="67.2" y="146.8">R2</text>
<text x="146" y="145.3">U1</text>
<text x="239.9" y="145.3">U18</text>
<text x="351.7" y="150.3">Q1</text>
<text x="425.4" y="150.3">U32</text>
<text x="173.9" y="161.8">U9</text>
<text x="239.9" y="160.5">U19</text>
<text x="453.3" y="158">U34</text>
<text x="483.8" y="160.5">WASH</text>
<text x="425.4" y="165.6">U33</text>
<text x="36.7" y="172.5">START</text>
<text x="67.2" y="169.7">R3</text>
<text x="239.9" y="180.9">U11</text>
<text x="351.7" y="191">Q0</text>
<text x="425.4" y="188.5">U35</text>
<text x="171.4" y="194.8">U8</text>
<text x="239.9" y="196.1">U12</text>
<text x="280.6" y="196.1">U14</text>
<text x="453.3" y="196.1">U37</text>
<text x="67.2" y="202.7">R4</text>
<text x="425.4" y="203.7">U36</text>
<text x="483.8" y="198.6">DRAIN</text>
<text x="29.1" y="205.5">FUNCTION</text>
<text x="239.9" y="211.3">U13</text>
<text x="171.4" y="222.8">U7</text>
<text x="82.5" y="230.6">R5</text>
<text x="239.9" y="231.7">U2</text>
<text x="425.4" y="229.1">U38</text>
<text x="453.3" y="236.7">U40</text>
<text x="483.8" y="239.3">DRY</text>
<text x="425.4" y="244.4">U39</text>
<text x="239.9" y="246.9">U3</text>
<text x="239.9" y="262.1">U4</text>
<text x="280.6" y="262.1">U10</text>
<text x="425.4" y="272.3">U41</text>
<text x="483.8" y="274.8">FINISH</text>
<text x="239.9" y="277.4">U5</text>
<text x="239.9" y="292.6">U6</text>
</g>
<g font-size="2.4">
<text x="226.4" y="40.2">q3</text>
<text x="226" y="45.3">q2'</text>
<text x="226.4" y="55.4">q3</text>
<text x="226" y="60.5">q0'</text>
<text x="226.4" y="70.7">q0</text>
<text x="411.3" y="70.7">q3'</text>
<text x="226.4" y="73.2">q1</text>
<text x="226.4" y="75.8">q2</text>
<text x="283.1" y="77.2">OR_4</text>
<text x="353.1" y="73.2">CLK</text>
<text x="353.1" y="75.8">SET</text>
<text x="364.1" y="73.2">Q</text>
<text x="378.5" y="73.2">q3</text>
<text x="411.3" y="73.2">q2'</text>
<text x="226.4" y="83.4">q3</text>
<text x="331.2" y="78.3">R</text>
<text x="353.1" y="80.8">D</text>
<text x="353.1" y="78.3">RESET</text>
<text x="363.4" y="80.8">!Q</text>
<text x="378.5" y="80.8">q3'</text>
<text x="411.3" y="78.3">q1'</text>
<text x="411.8" y="80.8">q0</text>
<text x="226" y="88.5">q1'</text>
<text x="226.4" y="85.9">q2</text>
<text x="351.6" y="84.8">DTFF</text>
<text x="411.3" y="85.9">q3'</text>
<text x="411.3" y="88.5">q2'</text>
<text x="453.2" y="89.9">OR</text>
<text x="226.4" y="91">q0</text>
<text x="226.7" y="93.6">R'</text>
<text x="411.8" y="93.6">q1</text>
<text x="411.3" y="96.1">q0'</text>
<text x="226.4" y="103.7">q2</text>
<text x="226" y="108.8">q0'</text>
<text x="353.1" y="113.9">CLK</text>
<text x="364.1" y="113.9">Q</text>
<text x="378.5" y="113.9">q2</text>
<text x="411.3" y="111.3">q3'</text>
<text x="411.3" y="113.9">q2'</text>
<text x="226.4" y="119">q0</text>
<text x="331.2" y="119">R</text>
<text x="353.1" y="119">RESET</text>
<text x="353.1" y="116.4">SET</text>
<text x="411.8" y="119">q1</text>
<text x="412.7" y="116.4">F</text>
<text x="226" y="124">q2'</text>
<text x="226.4" y="121.5">q1</text>
<text x="351.6" y="125.4">DTFF</text>
<text x="353.1" y="121.5">D</text>
<text x="363.4" y="121.5">!Q</text>
<text x="378.5" y="121.5">q2'</text>
<text x="411.8" y="121.5">q0</text>
<text x="67.2" y="129">10k</text>
<text x="411.3" y="126.6">q3'</text>
<text x="411.8" y="129.1">q2</text>
<text x="453.2" y="130.5">OR</text>
<text x="226" y="134.2">q1'</text>
<text x="226.4" y="136.7">q2</text>
<text x="411.3" y="134.2">q1'</text>
<text x="412.7" y="136.7">F</text>
<text x="226" y="139.3">q3'</text>
<text x="280.5" y="143.2">OR_5</text>
<text x="226.4" y="146.9">q3</text>
<text x="226.4" y="149.4">q2</text>
<text x="67.2" y="151.9">10k</text>
<text x="190.6" y="152">C</text>
<text x="226" y="152">q1'</text>
<text x="226.4" y="154.5">q0</text>
<text x="353.1" y="154.5">CLK</text>
<text x="364.1" y="154.5">Q</text>
<text x="378.5" y="154.5">q1</text>
<text x="411.3" y="154.5">q2'</text>
<text x="411.8" y="152">q3</text>
<text x="145.9" y="158.5">AND_3</text>
<text x="226.7" y="157.1">R'</text>
<text x="331.2" y="159.6">R</text>
<text x="353.1" y="159.6">RESET</text>
<text x="353.1" y="157.1">SET</text>
<text x="411.3" y="159.6">q1'</text>
<text x="190.6" y="167.2">C'</text>
<text x="226" y="162.1">q3'</text>
<text x="226" y="164.7">q2'</text>
<text x="226.4" y="167.2">q1</text>
<text x="351.6" y="166.1">DTFF</text>
<text x="353.1" y="162.1">D</text>
<text x="363.4" y="162.1">!Q</text>
<text x="378.5" y="162.1">q1'</text>
<text x="411.3" y="162.1">q0'</text>
<text x="173.8" y="172.4">NOT</text>
<text x="226" y="169.8">q0'</text>
<text x="226.9" y="172.3">F'</text>
<text x="411.3" y="169.8">q3'</text>
<text x="411.8" y="172.3">q2</text>
<text x="453.2" y="171.2">OR</text>
<text x="67.2" y="174.7">10k</text>
<text x="411.8" y="174.8">q1</text>
<text x="226.4" y="185">q1</text>
<text x="190.6" y="190.1">F</text>
<text x="226" y="190.1">q0'</text>
<text x="411.8" y="190.1">q3</text>
<text x="353.1" y="195.2">CLK</text>
<text x="353.1" y="197.7">SET</text>
<text x="364.1" y="195.2">Q</text>
<text x="378.5" y="195.2">q0</text>
<text x="411.3" y="192.6">q2'</text>
<text x="411.3" y="197.7">q1'</text>
<text x="190.6" y="200.2">F'</text>
<text x="226" y="202.8">q1'</text>
<text x="226.4" y="200.2">q0</text>
<text x="331.2" y="200.2">R</text>
<text x="353.1" y="202.8">D</text>
<text x="353.1" y="200.2">RESET</text>
<text x="363.4" y="202.8">!Q</text>
<text x="378.5" y="202.8">q0'</text>
<text x="411.8" y="200.2">q0</text>
<text x="67.2" y="207.7">10k</text>
<text x="171.3" y="205.5">NOT</text>
<text x="226" y="205.3">q3'</text>
<text x="351.6" y="206.7">DTFF</text>
<text x="411.3" y="207.9">q2'</text>
<text x="411.8" y="205.3">q3</text>
<text x="453.2" y="209.3">OR</text>
<text x="226.4" y="215.5">q0</text>
<text x="411.3" y="215.5">q0'</text>
<text x="411.8" y="212.9">q1</text>
<text x="190.6" y="218">R</text>
<text x="226" y="218">q1'</text>
<text x="226" y="220.6">q2'</text>
<text x="171.3" y="233.4">NOT</text>
<text x="190.6" y="228.2">R'</text>
<text x="411.3" y="233.3">q2'</text>
<text x="411.8" y="230.7">q3</text>
<text x="82.4" y="235.7">10k</text>
<text x="226.4" y="235.8">q2</text>
<text x="411.8" y="238.3">q1</text>
<text x="226" y="240.9">q0'</text>
<text x="411.8" y="240.9">q0</text>
<text x="411.8" y="246">q3</text>
<text x="226.4" y="251">q3</text>
<text x="411.8" y="248.5">q2</text>
<text x="453.2" y="249.9">OR</text>
<text x="226" y="256.1">q0'</text>
<text x="411.3" y="253.6">q1'</text>
<text x="411.3" y="256.1">q0'</text>
<text x="226.4" y="263.7">q3</text>
<text x="226" y="268.8">q1'</text>
<text x="226.4" y="266.3">q2</text>
<text x="226.4" y="271.4">q0</text>
<text x="226.7" y="273.9">R'</text>
<text x="411.8" y="273.9">q3</text>
<text x="226" y="279">q3'</text>
<text x="226" y="281.5">q2'</text>
<text x="411.3" y="281.5">q1'</text>
<text x="411.8" y="276.4">q2</text>
<text x="226" y="284.1">q1'</text>
<text x="226" y="286.6">q0'</text>
<text x="411.8" y="284.1">q0</text>
<text x="227.1" y="289.1">C</text>
<text x="226" y="294.2">q3'</text>
<text x="226" y="296.8">q2'</text>
<text x="226.4" y="299.3">q1</text>
<text x="226" y="301.8">q0'</text>
<text x="227.3" y="304.4">F</text>
</g>
<g font-size="2.4" fill="#800000">
<text x="26.7" y="130.3">1 meaning close / 0 meaning open</text>
<text x="26.7" y="153.1">1 meaning open / 0 meaning close</text>
<text x="24.2" y="176">1 meaning start / 0 meaning not beginnig</text>
<text x="21.6" y="209.1">1 meaning Warm / 0 meaning Cold</text>
</g>
</svg>
